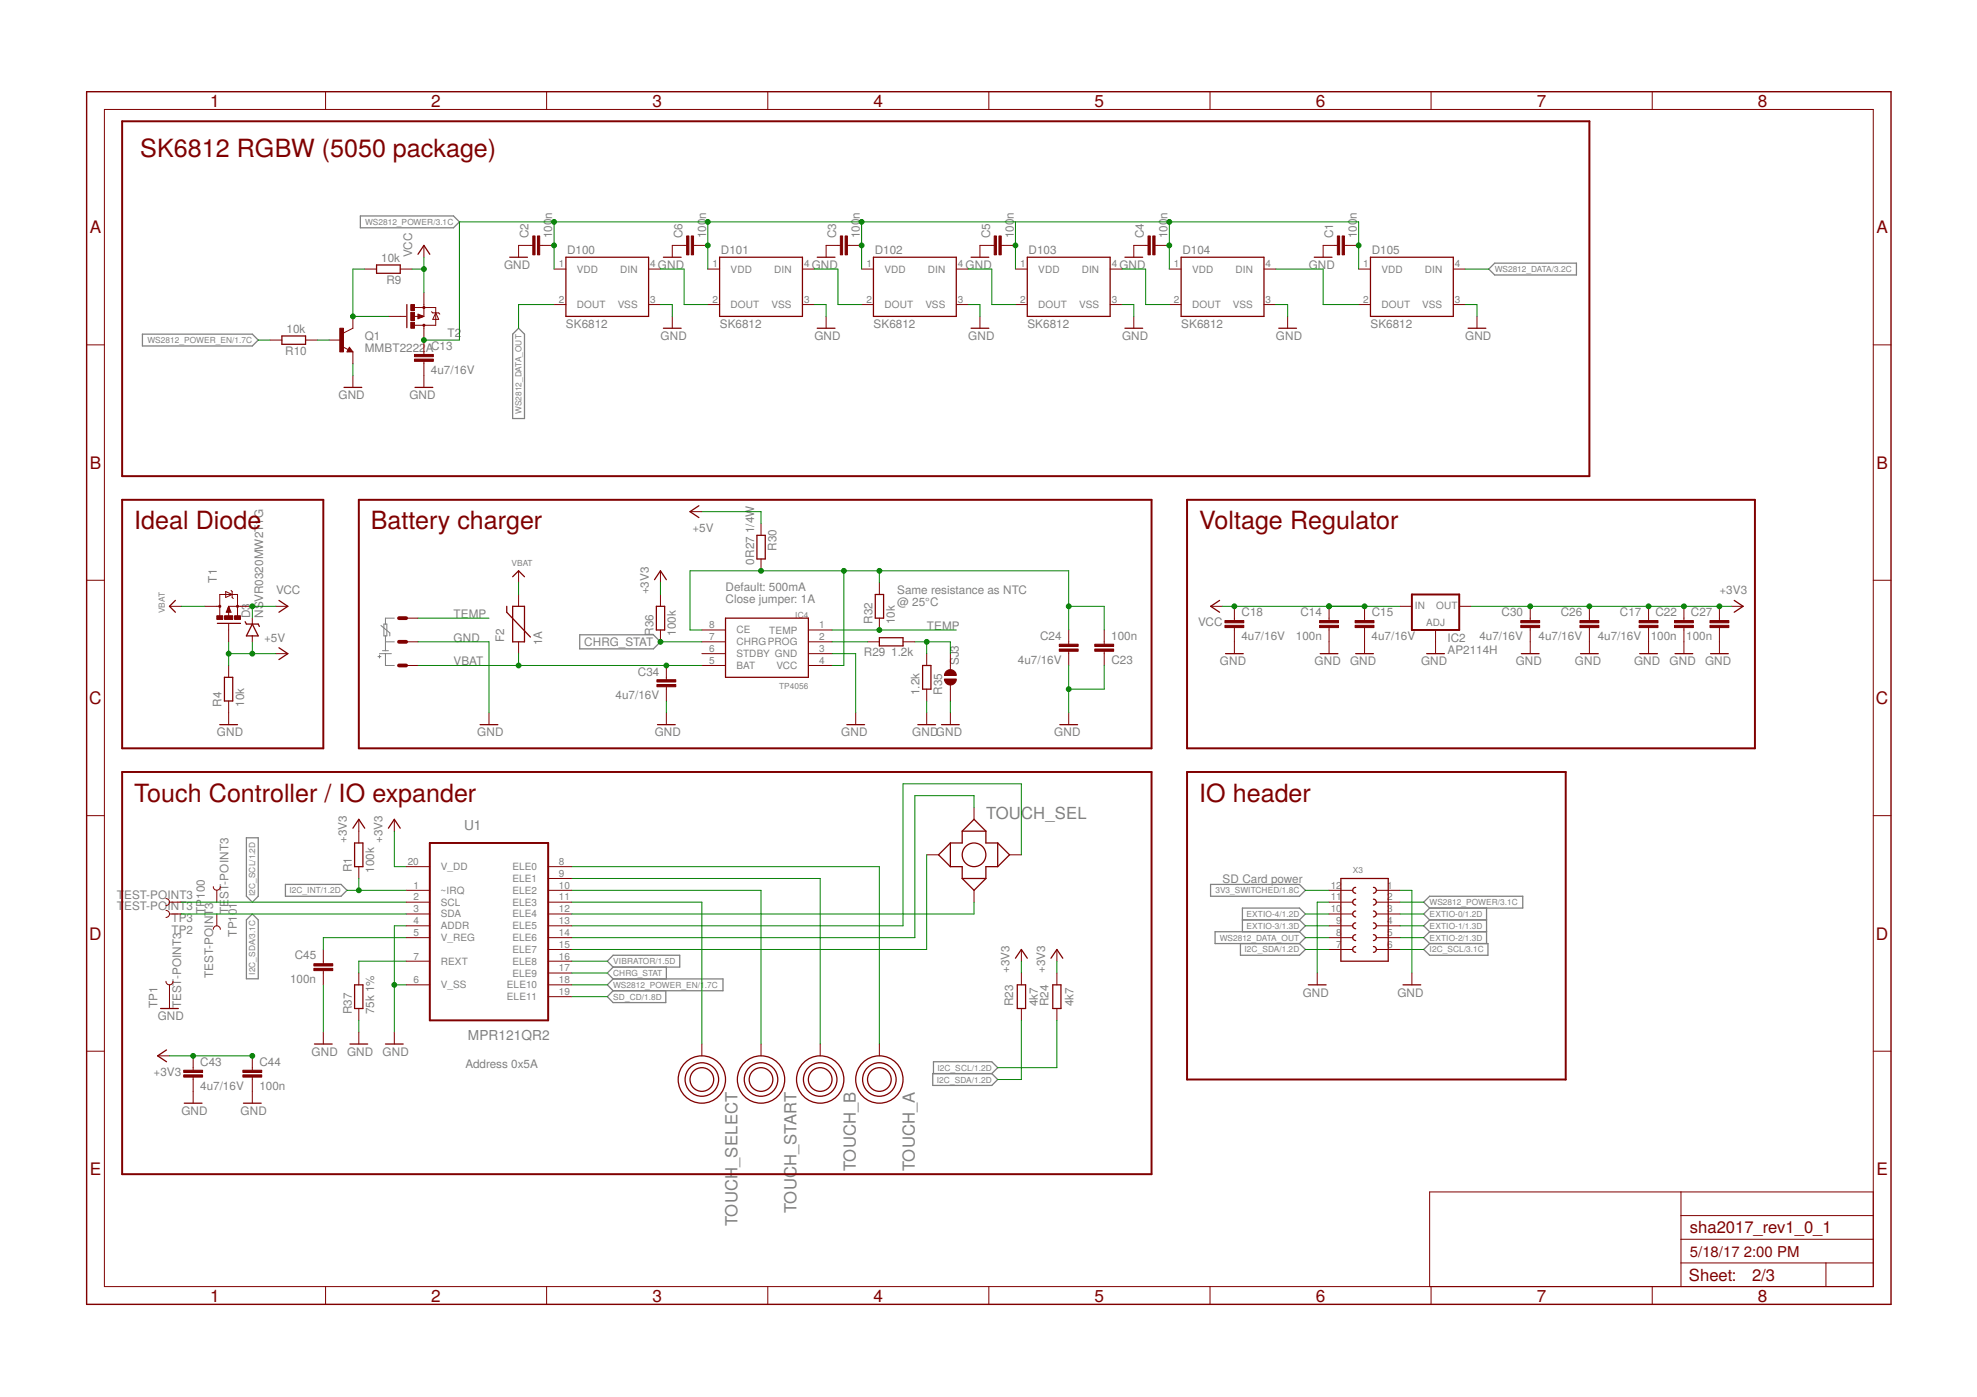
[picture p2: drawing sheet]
<svg xmlns="http://www.w3.org/2000/svg" width="297mm" height="210mm" viewBox="0 0 297 210" stroke-linecap="round" stroke-linejoin="round" font-family="sans-serif">
<path d="M56.8 98.7h.4M57 98.2h1.8M57 98.4v.5M57.2 94l1.4 1.1v.4M57.5 97.8h.9M57.7 93.8h.4v1.7h-.4zM57.9 95.5v2.3M57.9 98.2v1.8h1.3M57.9 96.4h1.3M59.2 92.9h-1.3v.9" fill="none" stroke="#808080" stroke-width=".15"/>
<g fill="none" stroke="#808080" stroke-width=".19">
<path d="M54.1 32.4h14l.9 .9-.9 .9h-14zM21.4 50.2h16.5l.9 .9-.9 .9h-16.5zM77.9 49.3l.9 .9v12.7h-1.8v-12.7zM223.7 40.4l.9-.9h12.3v1.8h-12.3zM87.1 95.4h11.1l1 1-1 1.1h-11.1zM37 138.2l.9-.9 .9 .9v8.9h-1.8zM37 125.9h1.8v8.8l-.9 .9-.9-.9zM42.9 132.9h8.3l.9 .9-.9 .9h-8.3zM181.9 132.9h13.3l.9 .9-.9 .9h-13.3zM186.7 138.2h8.5M195.2 138.2l.9-.9-.9-.9h-8.5v3.6M195.2 140l.9 .9-.9 .9"/>
<path d="M195.2 140h-12.6v1.8h12.6M195.2 138.2l.9 .9-.9 .9M213.9 135.6l.9-.9h14v1.7h-14zM214.8 140h8.6M214.8 136.4l-.9 .9 .9 .9M214.8 138.2h8.6M214.8 138.2l-.9 .9 .9 .9M214.8 140l-.9 .9 .9 .9M223.4 136.4v5.4M92.1 145.3l-.9 .9 .9 .9M92.1 143.5h10v1.8h-10l-.9-.9zM92.1 147.1h16.5v1.8h-16.5"/>
<path d="M92.1 147.1l-.9 .9 .9 .9M92.1 148.9l-.9 .9 .9 .8h7.9v-1.7M100.1 145.3v1.8M186.4 141.8v1.7h8.8l.9-.8-.9-.9M213.9 142.7l.9-.9h8.8v1.7h-8.8zM140.1 161.3h8.9l.9 .9-.9 .9h-8.9zM140.3 161.3v-1.8h8.7l.9 .9-.9 .9"/>
</g>
<g fill="none" stroke="#800000" stroke-width=".3">
<path d="M18.4 18.2h220.4v53.3h-220.4zM18.4 75.1h30.2v37.3h-30.2zM53.9 75.1h119.1v37.3h-119.1zM178.4 75.1h85.3v37.3h-85.3zM212.1 89.3h7.1v5.4h-7.1zM18.4 116h154.6v60.4h-154.6zM178.4 116h56.8v46.2h-56.8zM64.6 126.7h17.8v26.6h-17.8z"/>
<circle cx="63.7" cy="48.9" r=".08"/>
<circle cx="63.7" cy="46.2" r=".08"/>
<circle cx="33" cy="91.1" r=".08"/>
<circle cx="35.7" cy="91.1" r=".08"/>
</g>
<g fill="none" stroke="#800000" stroke-width=".15">
<path d="M15.7 16.4h265.8v176.9h-265.8zM48.9 13.8v2.6M82.1 13.8v2.6M115.4 13.8v2.6M148.6 13.8v2.6M181.8 13.8v2.6M215 13.8v2.6M248.2 13.8v2.6M63.7 36.9v1.8M80 36.9h-2.1v1.8M81.1 36.9h2.1M103.1 36.9h-2.1v1.8"/>
<path d="M104.2 36.9h2.1M126.3 36.9h-2.2v1.8M127.3 36.9h2.2M149.4 36.9h-2.2v1.8M150.4 36.9h2.2M172.5 36.9h-2.2v1.8M173.5 36.9h2.2M200.9 36.9h-2.1v1.8M202 36.9h2.1M13 51.8h2.7M40.6 51.1h1.8M45.9 51.1h1.8"/>
<path d="M49.5 51.1h1.7M51.5 52.1l.8 .4M52.5 52.2l.5 .7h-.9zM53 47.5v1.8l-1.4 .7M53 52.9v1.8M53 56.4v1.8M54.8 40.4h1.8M58.4 47.5h2.6M60.1 40.4h1.8M62.3 46.2h3.2v2.7h-3.2M62.3 47.5h.6M62.8 47.2l.9 .3-.9 .4z"/>
<path d="M63.7 44v3.5M63.7 48.9v4.3M63.7 54.3v3.9M64.8 46.8l.2 .2h.9l.2 .2M65.5 47l.4 1h-.9zM83.2 40.4h1.8M83.2 45.8h1.8M97.5 40.4h1.7M97.5 45.8h1.7M101 47.5v1.8M106.3 40.4h1.8M106.3 45.8h1.8"/>
<path d="M120.6 40.4h1.7M120.6 45.8h1.7M124.1 47.5v1.8M129.5 40.4h1.7M129.5 45.8h1.7M143.7 40.4h1.8M143.7 45.8h1.8M147.2 47.5v1.8M152.6 40.4h1.7M152.6 45.8h1.7M166.8 40.4h1.8M166.8 45.8h1.8"/>
<path d="M170.3 47.5v1.8M175.7 40.4h1.8M175.7 45.8h1.8M189.9 40.4h1.8M189.9 45.8h1.8M193.5 47.5v1.8M204.1 40.4h1.8M204.1 45.8h1.8M218.4 40.4h1.7M218.4 45.8h1.7M221.9 47.5v1.8M281.5 51.8h2.6"/>
<path d="M103.7 76.9h1.8M114.3 78.7v1.7M13 87.2h2.7M25.5 91.1h1.7M30.8 91.1h2.2M33 92.5v-3.2h2.7v3.2M33.9 88.9l1 .4-1 .5zM34.4 91.1h3.5M34.4 91.1l.3 .9h-.7zM34.4 91.9v.6M34.4 93.8v2.6M34.4 100v1.8"/>
<path d="M34.7 88.7l.2 .2v.9l.2 .1M37.9 92.9v.9M37.9 95.5v.9M41.5 91.1h1.7M41.5 98.2h1.7M61 96.4h1.8M61 92.9h1.8M61 100h1.8M77.9 85.8v1.7M77.9 89.3v1.8M77.9 96.4v1.8M99.2 85.8v1.7"/>
<path d="M99.2 89.3v1.8M99.2 94.7v1.7M100.1 100v2.1M105.5 96.4h3.5M105.5 100h3.5M105.5 98.2h3.5M105.5 94.7h3.5M114.3 84v1.8M121.5 96.4h3.5M121.5 100h3.5M121.5 98.2h3.5M121.5 94.7h3.5"/>
<path d="M130.3 96.4h1.8M132.1 87.5v1.8M132.1 92.9v1.8M135.7 96.4h1.8M139.2 98.2v1.8M142.8 98.2v2.4M160.6 94.7v2.1M160.6 97.9v2.1M165.9 94.7v2.1M165.9 97.9v2.1M181.9 91.1h1.8M185.5 91.1v2.1"/>
<path d="M185.5 94.3v3.9M199.7 91.1v2.1M199.7 94.3v3.9M205 91.1v2.1M205 94.3v3.9M210.4 91.1h1.7M215.7 94.7v3.5M219.2 91.1h1.8M229.9 91.1v2.1M229.9 94.3v3.9M238.8 91.1v2.1M238.8 94.3v3.9"/>
<path d="M247.7 91.1v2.1M247.7 94.3v3.9M253 91.1v2.1M253 94.3v3.9M258.3 91.1v2.1M258.3 94.3v3.9M260.1 91.1h1.8M281.5 87.2h2.6M34.4 105.3v3.6M73.5 107.1v1.8M100.1 103.2v2.1M100.1 107.1v1.8"/>
<path d="M128.6 107.1v1.8M139.2 103.5v1.8M139.2 107.1v1.8M142.8 102.9v2.4M142.8 107.1v1.8M160.6 107.1v1.8M13 122.6h2.7M24.9 135a.54 .54 0 0 1 .6 .5 .54 .54 0 0 1-.6 .6M24.9 136.8a.54 .54 0 0 1 .6 .5 .54 .54 0 0 1-.6 .6M25.5 135.6h1.7M25.5 137.3h1.7M32 133.2a.53 .53 0 0 0 .6 .6 .53 .53 0 0 0 .5-.6"/>
<path d="M32 139.6a.53 .53 0 0 1 .6-.5 .53 .53 0 0 1 .5 .5M32.6 133.8v1.8M32.6 137.3v1.8M53.9 123.1v3.6M53.9 130.2v1.8M59.2 123.1v1.8M61 135.6h3.6M61 137.3h3.6M61 130.2h3.6M61 133.8h3.6M61 139.1h3.6M82.4 135.6h3.5"/>
<path d="M82.4 137.3h3.5M82.4 130.2h3.5M82.4 133.8h3.5M82.4 139.1h3.5M82.4 132h3.5M139.2 128.4h1.8M146.3 121.3v1.8M146.3 133.8v1.8M151.7 128.4h1.8M199.7 135.6h3.5M199.7 137.3h3.5M199.7 133.8h3.5"/>
<path d="M199.7 139.1h3.5M206.8 135.6h3.6M206.8 137.3h3.6M206.8 133.8h3.6M206.8 139.1h3.6M281.5 122.6h2.6M13 157.9h2.7M23.7 158.6h1.8M24.9 147.4a.53 .53 0 0 0 .6 .6 .53 .53 0 0 0 .5-.6M25.5 148v3.5M29 158.6v2.2M37.9 158.6v2.2"/>
<path d="M48.6 142.7v2.1M48.6 145.9v2.1M48.6 155.1v1.8M53.9 146.2v1.8M53.9 151.5v1.8M53.9 155.1v1.8M59.2 155.1v1.8M61 140.9h3.6M61 144.4h3.6M61 148h3.6M82.4 140.9h3.5M82.4 144.4h3.5"/>
<path d="M82.4 148h3.5M82.4 142.7h3.5M82.4 146.2h3.5M82.4 149.8h3.5M105.5 156.9v1.7M114.3 156.9v1.7M123.2 156.9v1.7M132.1 156.9v1.7M153.5 142.7v1.7M153.5 146.2v1.8M153.5 151.5v1.8M158.8 142.7v1.7"/>
<path d="M158.8 146.2v1.8M158.8 151.5v1.8M197.9 146.2v1.8M199.7 140.9h3.5M199.7 142.7h3.5M206.8 140.9h3.6M206.8 142.7h3.6M212.1 146.2v1.8M281.5 157.9h2.6M29 161.9v3.9M37.9 161.9v3.9M252.6 179.1v14.2"/>
<path d="M281.5 179.1h-66.7v14.2M48.9 193.3v2.7M82.1 193.3v2.7M115.4 193.3v2.7M148.6 193.3v2.7M181.8 193.3v2.7M215 193.3v2.7M248.2 193.3v2.7M252.6 189.8h28.9M252.6 186.2h28.9M252.6 182.6h28.9M274.3 189.8v3.5"/>
</g>
<path d="M13 13.8h271.1v182.2h-271.1z" fill="none" stroke="#800000" stroke-width=".21"/>
<g fill="#800000" stroke="#800000" stroke-width=".15">
<path d="M198.3 94h2.8v.3h-2.8z"/>
<path d="M198.3 93.2h2.8v.4h-2.8z"/>
<path d="M203.6 94h2.8v.3h-2.8z"/>
<path d="M203.6 93.2h2.8v.4h-2.8z"/>
<path d="M246.3 94h2.8v.3h-2.8z"/>
<path d="M246.3 93.2h2.8v.4h-2.8z"/>
<path d="M251.6 94h2.8v.3h-2.8z"/>
<path d="M251.6 93.2h2.8v.4h-2.8z"/>
<path d="M256.9 94h2.9v.3h-2.9z"/>
<path d="M256.9 93.2h2.9v.4h-2.9z"/>
<path d="M237.4 94h2.8v.3h-2.8z"/>
<path d="M237.4 93.2h2.8v.4h-2.8z"/>
<path d="M228.5 94h2.8v.3h-2.8z"/>
<path d="M228.5 93.2h2.8v.4h-2.8z"/>
<path d="M184 94h2.9v.3h-2.9z"/>
<path d="M184 93.2h2.9v.4h-2.9z"/>
<path d="M164.5 96.8h2.8v.3h-2.8z"/>
<path d="M164.5 97.5h2.8v.4h-2.8z"/>
<path d="M35.2 92.5h.9v.6h-.9z"/>
<path d="M32.6 92.5h.9v.6h-.9z"/>
<path d="M33.7 92.5h1.3v.6h-1.3z"/>
<path d="M159.2 97.5h2.8v.4h-2.8z"/>
<path d="M159.2 96.8h2.8v.3h-2.8z"/>
<path d="M98.7 102.8h2.8v.4h-2.8z"/>
<path d="M98.7 102.1h2.8v.4h-2.8z"/>
<path d="M51.1 49.3h.5v3.6h-.5z"/>
<path d="M103.9 35.5h.3v2.8h-.3z"/>
<path d="M103.2 35.5h.3v2.8h-.3z"/>
<path d="M127 35.5h.3v2.8h-.3z"/>
<path d="M126.3 35.5h.3v2.8h-.3z"/>
<path d="M150.1 35.5h.3v2.8h-.3z"/>
<path d="M149.4 35.5h.3v2.8h-.3z"/>
<path d="M201.7 35.5h.3v2.8h-.3z"/>
<path d="M200.9 35.5h.4v2.8h-.4z"/>
<path d="M80.8 35.5h.3v2.8h-.3z"/>
<path d="M80.1 35.5h.3v2.8h-.3z"/>
<path d="M173.2 35.5h.3v2.8h-.3z"/>
<path d="M172.5 35.5h.3v2.8h-.3z"/>
<path d="M62.3 54h2.8v.3h-2.8z"/>
<path d="M62.3 53.3h2.8v.3h-2.8z"/>
<path d="M61.7 45.8h.6v.9h-.6z"/>
<path d="M61.7 48.4h.6v.9h-.6z"/>
<path d="M61.7 46.9h.6v1.3h-.6z"/>
<path d="M36.5 161.5h2.8v.3h-2.8z"/>
<path d="M36.5 160.8h2.8v.3h-2.8z"/>
<path d="M27.6 161.5h2.8v.3h-2.8z"/>
<path d="M27.6 160.8h2.8v.3h-2.8z"/>
<path d="M47.2 145.5h2.8v.3h-2.8z"/>
<path d="M47.2 144.8h2.8v.3h-2.8z"/>
</g>
<g fill="none" stroke="#800000" stroke-width=".19">
<path d="M56.6 39.8h3.5v1.3h-3.5zM62.8 38.2l.9-1.3 .9 1.3M76.6 38.7h2.6M85 38.7h12.5v8.8h-12.5zM99.7 38.7h2.6M108.1 38.7h12.5v8.8h-12.5zM122.8 38.7h2.7M131.2 38.7h12.5v8.8h-12.5zM145.9 38.7h2.7M154.3 38.7h12.5v8.8h-12.5zM169 38.7h2.7M177.5 38.7h12.4v8.8h-12.4z"/>
<path d="M197.5 38.7h2.6M205.9 38.7h12.5v8.8h-12.5zM42.4 50.5h3.5v1.2h-3.5zM51.7 58.2h2.7M52.5 52.5l.1 .2h-.3l.2-.4 .3 .5h-.5M61.1 45.8v3.4M62.4 58.2h2.6M99.7 49.3h2.6M122.8 49.3h2.7M145.9 49.3h2.7M169 49.3h2.7M192.1 49.3h2.7"/>
<path d="M220.6 49.3h2.6M105 76l-1.3 .9 1.3 .9M26.4 90.2l-.9 .9 .9 .9M32.7 93.7h3.4M36.8 93.4l.2 .4h1.8l.2 .3M37.9 93.8l.9 1.7h-1.8zM41.9 97.3l1.3 .9-1.3 .9M41.9 90.2l1.3 .9-1.3 .9M76.1 91.1v.9l3.6 3.7M77 91.1h1.8v5.3h-1.8zM77 86.7l.9-.9 .9 .9M98.3 87.1l.9-1.3 .9 1.3"/>
<path d="M98.6 91.1h1.3v3.6h-1.3zM109 92.9h12.5v8.9h-12.5zM113.7 80.4h1.3v3.6h-1.3zM131.5 89.3h1.3v3.6h-1.3zM132.1 95.8h3.6v1.2h-3.6zM138.6 100h1.3v3.5h-1.3zM183.2 90.2l-1.3 .9 1.3 .9M184.1 98.2h2.7M198.4 98.2h2.6M203.7 98.2h2.7M214.4 98.2h2.6M228.6 98.2h2.6"/>
<path d="M237.5 98.2h2.6M246.4 98.2h2.6M251.7 98.2h2.6M257 98.2h2.7M260.6 90.2l1.3 .9-1.3 .9M33 108.9h2.7M33.7 101.8h1.3v3.5h-1.3zM72.1 108.9h2.7M98.8 108.9h2.7M127.2 108.9h2.7M137.9 108.9h2.7M141.5 108.9h2.6"/>
<path d="M159.2 108.9h2.7M53 124.4l.9-1.3 .9 1.3M53.3 126.7h1.2v3.5h-1.2zM58.4 124.4l.8-1.3 .9 1.3M142.8 126.7l-1.8 1.7 1.8 1.8M142.8 130.2h1.8v1.8M142.8 126.7v3.5M144.6 124.9l1.7-1.8 1.8 1.8M144.6 124.9v1.8h-1.8M144.6 132l1.7 1.8 1.8-1.8M144.6 124.9h3.5M144.6 132h3.5"/>
<path d="M148.1 124.9v1.8h1.8M149.9 126.7l1.8 1.7-1.8 1.8M149.9 130.2h-1.8v1.8M149.9 126.7v3.5M201.5 132h7.1v12.4h-7.1zM203.7 133.3a.44 .44 0 0 0-.5 .5 .44 .44 0 0 0 .5 .4M203.7 135.1a.44 .44 0 0 0-.5 .5 .44 .44 0 0 0 .5 .4M203.7 136.9a.44 .44 0 0 0-.5 .4 .44 .44 0 0 0 .5 .5M203.7 138.7a.44 .44 0 0 0-.5 .4 .44 .44 0 0 0 .5 .5M206.4 133.3a.44 .44 0 0 1 .4 .5 .44 .44 0 0 1-.4 .4M206.4 135.1a.44 .44 0 0 1 .4 .5 .44 .44 0 0 1-.4 .4M206.4 138.7a.44 .44 0 0 1 .4 .4 .44 .44 0 0 1-.4 .5"/>
<path d="M206.4 136.9a.44 .44 0 0 1 .4 .4 .44 .44 0 0 1-.4 .5M24.1 151.5h2.7M25 157.8l-1.3 .8 1.3 .9M47.2 156.9h2.7M52.6 156.9h2.6M53.3 148h1.2v3.5h-1.2zM57.9 156.9h2.7M152.6 144l.9-1.3 .8 1.3M152.8 148h1.3v3.5h-1.3zM157.9 144l.9-1.3 .9 1.3M158.2 148h1.2v3.5h-1.2zM196.6 148h2.6"/>
<path d="M203.7 140.4a.44 .44 0 0 0-.5 .5 .44 .44 0 0 0 .5 .4M203.7 142.2a.43 .43 0 0 0-.5 .5 .43 .43 0 0 0 .5 .4M206.4 142.2a.43 .43 0 0 1 .4 .5 .43 .43 0 0 1-.4 .4M206.4 140.4a.44 .44 0 0 1 .4 .5 .44 .44 0 0 1-.4 .4M210.8 148h2.7M27.7 165.8h2.7M36.6 165.8h2.6"/>
<circle cx="146.3" cy="128.4" r="1.78"/>
<circle cx="105.5" cy="162.2" r="3.6"/>
<circle cx="105.5" cy="162.2" r="2.52"/>
<circle cx="105.5" cy="162.2" r="1.78"/>
<circle cx="114.3" cy="162.2" r="3.6"/>
<circle cx="114.3" cy="162.2" r="2.52"/>
<circle cx="114.3" cy="162.2" r="1.78"/>
<circle cx="123.2" cy="162.2" r="3.6"/>
<circle cx="123.2" cy="162.2" r="2.52"/>
<circle cx="123.2" cy="162.2" r="1.78"/>
<circle cx="132.1" cy="162.2" r="3.6"/>
<circle cx="132.1" cy="162.2" r="2.52"/>
<circle cx="132.1" cy="162.2" r="1.78"/>
</g>
<path d="M59.9 92.9h1.1M59.9 96.4h1.1M59.9 100h1.1" fill="none" stroke="#800000" stroke-width=".57"/>
<path d="M62.9 47.4l.6 .1-.6 .2v-.2h.2M34.4 91.7v.2h-.2l.2-.6 .1 .6" fill="none" stroke="#800000" stroke-width=".23"/>
<g fill="#800000" stroke="#800000" stroke-width=".15">
<path d="M142.1 100.9a.89 .89 0 0 1 1-.2 .89 .89 0 0 1 .6 .8h-1.8z" fill-rule="evenodd"/>
<path d="M141.9 102h1.8a.89 .89 0 0 1-.9 .9 .89 .89 0 0 1-.9-.9z" fill-rule="evenodd"/>
</g>
<g fill="none" stroke="#008000" stroke-width=".15">
<path d="M63.7 38.7v5.3M83.2 33.3v7.1M106.3 33.3v7.1M129.5 33.3v7.1M152.6 33.3v7.1M175.7 33.3v7.1M38.8 51.1h1.8M47.7 51.1h1.8M53 54.7v1.7M54.8 40.4h-1.8v7.1h5.4M61.9 40.4h1.8M83.2 45.8h-5.3v3.5"/>
<path d="M99.2 45.8h1.8v1.7M99.2 40.4h3.6v5.4h3.5M122.3 45.8h1.8v1.7M122.3 40.4h3.6v5.4h3.6M145.5 45.8h1.7v1.7M145.5 40.4h3.5v5.4h3.6M168.6 45.8h1.7v1.7M168.6 40.4h3.5v5.4h3.6M191.7 45.8h1.8v1.7M191.7 40.4h7.1v5.4h5.3M204.1 40.4v-7.1h-135.1v17.8h-5.3M220.1 45.8h1.8v1.7"/>
<path d="M220.1 40.4h3.6M105.5 76.9h8.8v1.8M27.2 91.1h3.6M34.4 98.2h7.1M34.4 96.4v3.6M37.9 96.4v1.8M41.5 91.1h-3.6v1.8M62.8 96.4h10.7v10.7M62.8 100h42.7M62.8 92.9h10.7M77.9 87.5v1.8M77.9 98.2v1.8"/>
<path d="M99.2 96.4h6.3M99.2 87.5v1.8M105.5 94.7h-1.8v-8.9h56.9v8.9M125 96.4h5.3M125 98.2h3.6v8.9M125 94.7h18.7M126.8 85.8v14.2h-1.8M132.1 85.8v1.7M137.5 96.4h5.3v1.8M139.2 96.4v1.8M160.6 100v7.1M160.6 91.1h5.3v3.6"/>
<path d="M165.9 100v3.5h-5.3M183.7 91.1h26.7M221 91.1h39.1M100.1 105.3v1.8M139.2 105.3v1.8M142.8 105.3v1.8M27.2 135.6h33.8M27.2 137.3h33.8M52.1 133.8h8.9M53.9 132v1.8M59.2 124.9v5.3h1.8M61 139.1h-1.8v16"/>
<path d="M85.9 133.8h28.4v23.1M85.9 135.6h19.6v21.3M85.9 130.2h46.2v26.7M85.9 132h37.3v24.9M139.2 128.4v14.3h-53.3M146.3 121.3v-1.8h-8.8v21.4h-51.6M146.3 135.6v1.7h-60.4M153.5 128.4v-10.6h-17.8v21.3h-49.8M196.1 139.1h3.6M196.1 133.8h3.6M196.1 137.3h3.6M199.7 135.6h-1.8v10.6"/>
<path d="M210.4 139.1h3.5M210.4 133.8h1.7v12.4M210.4 135.6h3.5M210.4 137.3h3.5M25.5 158.6h12.4M48.6 148v7.1M53.9 153.3v1.8M59.2 148h1.8M61 140.9h-12.4v1.8M61 144.4h-7.1v1.8M85.9 148h5.3M85.9 146.2h5.3"/>
<path d="M85.9 144.4h5.3M85.9 149.8h5.3M153.5 144.4v1.8M153.5 153.3v8.9h-3.6M158.8 144.4v1.8M158.8 153.3v7.1h-8.9M196.1 140.9h3.6M196.1 142.7h3.6M210.4 140.9h3.5M210.4 142.7h3.5"/>
</g>
<g fill="#008000" stroke="#008000" stroke-width=".15">
<circle cx="160.6" cy="103.5" r=".36"/>
<circle cx="59.2" cy="148" r=".36"/>
<circle cx="247.7" cy="91.1" r=".36"/>
<circle cx="253" cy="91.1" r=".36"/>
<circle cx="258.3" cy="91.1" r=".36"/>
<circle cx="238.8" cy="91.1" r=".36"/>
<circle cx="229.9" cy="91.1" r=".36"/>
<circle cx="37.9" cy="158.6" r=".36"/>
<circle cx="29" cy="158.6" r=".36"/>
<circle cx="37.9" cy="98.2" r=".36"/>
<circle cx="34.4" cy="98.2" r=".36"/>
<circle cx="99.2" cy="96.4" r=".36"/>
<circle cx="77.9" cy="100" r=".36"/>
<circle cx="100.1" cy="100" r=".36"/>
<circle cx="37.9" cy="91.1" r=".36"/>
<circle cx="199.7" cy="91.1" r=".36"/>
<circle cx="185.5" cy="91.1" r=".36"/>
<circle cx="205" cy="91.1" r=".36"/>
<circle cx="63.7" cy="40.4" r=".36"/>
<circle cx="139.2" cy="96.4" r=".36"/>
<circle cx="132.1" cy="94.7" r=".36"/>
<circle cx="53" cy="47.5" r=".36"/>
<circle cx="106.3" cy="36.9" r=".36"/>
<circle cx="129.5" cy="36.9" r=".36"/>
<circle cx="152.6" cy="36.9" r=".36"/>
<circle cx="83.2" cy="36.9" r=".36"/>
<circle cx="83.2" cy="33.3" r=".36"/>
<circle cx="106.3" cy="33.3" r=".36"/>
<circle cx="129.5" cy="33.3" r=".36"/>
<circle cx="175.7" cy="36.9" r=".36"/>
<circle cx="204.1" cy="36.9" r=".36"/>
<circle cx="175.7" cy="33.3" r=".36"/>
<circle cx="63.7" cy="51.1" r=".36"/>
<circle cx="114.3" cy="85.8" r=".36"/>
<circle cx="126.8" cy="85.8" r=".36"/>
<circle cx="160.6" cy="91.1" r=".36"/>
<circle cx="132.1" cy="85.8" r=".36"/>
<circle cx="53.9" cy="133.8" r=".36"/>
</g>
<g font-size="3.8" fill="#800000">
<text x="21" y="23.6">SK6812 RGBW (5050 package)</text>
<text x="20.2" y="79.5">Ideal Diode</text>
<text x="55.7" y="79.5">Battery charger</text>
<text x="180.2" y="79.5">Voltage Regulator</text>
<text x="20.2" y="120.4">Touch Controller / IO expander</text>
<text x="180.2" y="120.4">IO header</text>
</g>
<g font-size="2.6" fill="#800000">
<text x="31.6" y="16">1</text>
<text x="64.8" y="16">2</text>
<text x="98" y="16">3</text>
<text x="131.2" y="16">4</text>
<text x="164.5" y="16">5</text>
<text x="197.7" y="16">6</text>
<text x="230.9" y="16">7</text>
<text x="264.1" y="16">8</text>
<text x="13.5" y="35">A</text>
<text x="281.9" y="35">A</text>
<text x="13.5" y="70.4">B</text>
<text x="281.9" y="70.4">B</text>
<text x="13.4" y="105.8">C</text>
<text x="281.9" y="105.8">C</text>
<text x="13.4" y="141.2">D</text>
<text x="281.9" y="141.2">D</text>
<text x="13.5" y="176.5">E</text>
<text x="281.9" y="176.5">E</text>
<text x="31.6" y="195.6">1</text>
<text x="64.8" y="195.6">2</text>
<text x="98" y="195.6">3</text>
<text x="131.2" y="195.6">4</text>
<text x="164.5" y="195.6">5</text>
<text x="197.7" y="195.6">6</text>
<text x="230.9" y="195.6">7</text>
<text x="264.1" y="195.6">8</text>
</g>
<g font-size="2.5" fill="#808080">
<text x="148.1" y="123.1">TOUCH_SEL</text>
<text x="128.6" y="176" transform="rotate(-90 128.6 176)">TOUCH_B</text>
<text x="137.5" y="176" transform="rotate(-90 137.5 176)">TOUCH_A</text>
<text x="110.8" y="184.3" transform="rotate(-90 110.8 184.3)">TOUCH_SELECT</text>
<text x="119.7" y="182.3" transform="rotate(-90 119.7 182.3)">TOUCH_START</text>
</g>
<g font-size="2.5" fill="#800000">
<text x="253.9" y="185.3">sha2017_rev1_0_1</text>
<text x="253.7" y="192.5">Sheet:</text>
<text x="263.2" y="192.4">2/3</text>
</g>
<g font-size="2.2" fill="#800000">
<text x="253.9" y="188.9">5/18/17</text>
<text x="262" y="188.9">2:00 PM</text>
</g>
<g font-size="2.1" fill="#808080">
<text x="69.7" y="124.7">U1</text>
<text x="70.3" y="156.3">MPR121QR2</text>
</g>
<g font-size="1.8" fill="#808080">
<text x="79.4" y="35.8" transform="rotate(-90 79.4 35.8)">C2</text>
<text x="83" y="35.8" transform="rotate(-90 83 35.8)">100</text>
<text x="83" y="32.9" transform="rotate(-90 83 32.9)">n</text>
<text x="102.5" y="35.8" transform="rotate(-90 102.5 35.8)">C6</text>
<text x="106.1" y="35.8" transform="rotate(-90 106.1 35.8)">100</text>
<text x="106.1" y="32.9" transform="rotate(-90 106.1 32.9)">n</text>
<text x="125.6" y="35.8" transform="rotate(-90 125.6 35.8)">C3</text>
<text x="129.2" y="35.8" transform="rotate(-90 129.2 35.8)">100</text>
<text x="129.2" y="32.9" transform="rotate(-90 129.2 32.9)">n</text>
<text x="148.7" y="35.8" transform="rotate(-90 148.7 35.8)">C5</text>
<text x="152.3" y="35.8" transform="rotate(-90 152.3 35.8)">100</text>
<text x="152.3" y="32.9" transform="rotate(-90 152.3 32.9)">n</text>
<text x="171.9" y="35.8" transform="rotate(-90 171.9 35.8)">C4</text>
<text x="175.4" y="35.8" transform="rotate(-90 175.4 35.8)">100</text>
<text x="175.4" y="32.9" transform="rotate(-90 175.4 32.9)">n</text>
<text x="200.3" y="35.8" transform="rotate(-90 200.3 35.8)">C1</text>
<text x="203.9" y="35.8" transform="rotate(-90 203.9 35.8)">100</text>
<text x="203.9" y="32.9" transform="rotate(-90 203.9 32.9)">n</text>
<text x="57.3" y="39.4">10k</text>
<text x="61.9" y="38.6" transform="rotate(-90 61.9 38.6)">VCC</text>
<text x="75.7" y="40.4">GND</text>
<text x="85.2" y="38.1">D100</text>
<text x="98.8" y="40.4">GND</text>
<text x="108.3" y="38.1">D101</text>
<text x="122" y="40.4">GND</text>
<text x="131.4" y="38.1">D102</text>
<text x="145.1" y="40.4">GND</text>
<text x="154.5" y="38.1">D103</text>
<text x="168.2" y="40.4">GND</text>
<text x="177.7" y="38.1">D104</text>
<text x="196.6" y="40.4">GN</text>
<text x="199.3" y="40.4">D</text>
<text x="206.1" y="38.1">D105</text>
<text x="58.1" y="42.7">R9</text>
<text x="42.9" y="53.4">R10</text>
<text x="43.1" y="50">10k</text>
<text x="54.8" y="52.9">MMBT2222AC13</text>
<text x="54.8" y="51.1">Q1</text>
<text x="67.3" y="50.6">T2</text>
<text x="85" y="49.3">SK6812</text>
<text x="99.3" y="51.1">GND</text>
<text x="108.1" y="49.3">SK6812</text>
<text x="122.4" y="51.1">GND</text>
<text x="131.3" y="49.3">SK6812</text>
<text x="145.5" y="51.1">GND</text>
<text x="154.4" y="49.3">SK6812</text>
<text x="168.6" y="51.1">GND</text>
<text x="177.5" y="49.3">SK6812</text>
<text x="191.7" y="51.1">GND</text>
<text x="205.9" y="49.3">SK6812</text>
<text x="220.1" y="51.1">GND</text>
<text x="50.8" y="60">GND</text>
<text x="61.5" y="60">GND</text>
<text x="64.8" y="56.2">4u7/16V</text>
<text x="104" y="79.9">+5V</text>
<text x="113.3" y="80.1" transform="rotate(-90 113.3 80.1)">1/4W</text>
<text x="116.6" y="82.8" transform="rotate(-90 116.6 82.8)">R30</text>
<text x="32.6" y="87.5" transform="rotate(-90 32.6 87.5)">T1</text>
<text x="41.5" y="89.3">VCC</text>
<text x="97.5" y="89.3" transform="rotate(-90 97.5 89.3)">+3V3</text>
<text x="109" y="88.8">Default: 500mA</text>
<text x="113.3" y="84.8" transform="rotate(-90 113.3 84.8)">0R27</text>
<text x="134.8" y="89.2">Same resistance as NTC</text>
<text x="258.3" y="89.3">+3V3</text>
<text x="37.6" y="92.9" transform="rotate(-90 37.6 92.9)">D3</text>
<text x="39.5" y="92.9" transform="rotate(-90 39.5 92.9)">NSVR0320MW2T1G</text>
<text x="68.1" y="92.9">TEMP</text>
<text x="98.2" y="95.5" transform="rotate(-90 98.2 95.5)">R36</text>
<text x="101.6" y="95.5" transform="rotate(-90 101.6 95.5)">100k</text>
<text x="109" y="90.6">Close jumper: 1A</text>
<text x="131.1" y="93.8" transform="rotate(-90 131.1 93.8)">R32</text>
<text x="134.4" y="93.8" transform="rotate(-90 134.4 93.8)">10k</text>
<text x="134.8" y="91.1">@ 25°C</text>
<text x="139.3" y="94.7">TEMP</text>
<text x="180" y="94.1">VCC</text>
<text x="186.5" y="92.6">C18</text>
<text x="195.4" y="92.6">C14</text>
<text x="206.1" y="92.6">C15</text>
<text x="225.6" y="92.6">C30</text>
<text x="234.5" y="92.6">C26</text>
<text x="243.4" y="92.6">C17</text>
<text x="248.7" y="92.6">C22</text>
<text x="254.1" y="92.6">C27</text>
<text x="39.7" y="96.4">+5V</text>
<text x="68.1" y="96.4">GND</text>
<text x="68.1" y="100">VBAT</text>
<text x="75.8" y="96.4" transform="rotate(-90 75.8 96.4)">F2</text>
<text x="81.5" y="97" transform="rotate(-90 81.5 97)">1A</text>
<text x="87.8" y="97.1">CHRG_STAT</text>
<text x="95.8" y="101.5">C34</text>
<text x="129.8" y="98.6">R29</text>
<text x="133.9" y="98.6">1.2k</text>
<text x="144" y="100" transform="rotate(-90 144 100)">SJ3</text>
<text x="152.9" y="99.7">4u7/16V</text>
<text x="156.3" y="96.2">C24</text>
<text x="167" y="96.2">100n</text>
<text x="167" y="99.7">C23</text>
<text x="183.3" y="100">GND</text>
<text x="186.5" y="96.2">4u7/16V</text>
<text x="194.7" y="96.2">100n</text>
<text x="197.5" y="100">GND</text>
<text x="202.8" y="100">GND</text>
<text x="206.1" y="96.2">4u7/16V</text>
<text x="213.5" y="100">GND</text>
<text x="217.5" y="98.2">AP2114H</text>
<text x="217.5" y="96.4">IC2</text>
<text x="222.3" y="96.2">4u7/16V</text>
<text x="227.7" y="100">GND</text>
<text x="231.2" y="96.2">4u7/16V</text>
<text x="236.6" y="100">GND</text>
<text x="240.1" y="96.2">4u7/16V</text>
<text x="245.5" y="100">GND</text>
<text x="248" y="96.2">100n</text>
<text x="250.8" y="100">GND</text>
<text x="253.4" y="96.2">100n</text>
<text x="256.2" y="100">GND</text>
<text x="33.3" y="106.2" transform="rotate(-90 33.3 106.2)">R4</text>
<text x="36.7" y="106.2" transform="rotate(-90 36.7 106.2)">10k</text>
<text x="92.5" y="105.1">4u7/16V</text>
<text x="138.2" y="104.4" transform="rotate(-90 138.2 104.4)">1.2k</text>
<text x="141.5" y="104.4" transform="rotate(-90 141.5 104.4)">R35</text>
<text x="32.6" y="110.7">GND</text>
<text x="71.7" y="110.7">GND</text>
<text x="98.4" y="110.7">GND</text>
<text x="126.4" y="110.7">GND</text>
<text x="137.1" y="110.7">GNDGND</text>
<text x="158.4" y="110.7">GND</text>
<text x="52.1" y="126.7" transform="rotate(-90 52.1 126.7)">+3V3</text>
<text x="52.9" y="131.1" transform="rotate(-90 52.9 131.1)">R1</text>
<text x="56.2" y="131.1" transform="rotate(-90 56.2 131.1)">100k</text>
<text x="57.5" y="126.7" transform="rotate(-90 57.5 126.7)">+3V3</text>
<text x="17.6" y="135">T</text>
<text x="17.6" y="136.8">T</text>
<text x="18.7" y="135">EST-POINT3</text>
<text x="18.7" y="136.8">EST-POINT3</text>
<text x="30.8" y="137.3" transform="rotate(-90 30.8 137.3)">TP</text>
<text x="30.8" y="135" transform="rotate(-90 30.8 135)">100</text>
<text x="34.4" y="137.3" transform="rotate(-90 34.4 137.3)">TE</text>
<text x="34.4" y="135" transform="rotate(-90 34.4 135)">ST-POINT3</text>
<text x="183.7" y="132.6">SD Card power</text>
<text x="25.8" y="138.6">TP3</text>
<text x="25.8" y="140.3">TP2</text>
<text x="35.6" y="140.7" transform="rotate(-90 35.6 140.7)">TP101</text>
<text x="32" y="147" transform="rotate(-90 32 147)">TEST-POINT3</text>
<text x="43.6" y="147.7">100n</text>
<text x="44.3" y="144.2">C45</text>
<text x="151.7" y="146.2" transform="rotate(-90 151.7 146.2)">+3V3</text>
<text x="157" y="146.2" transform="rotate(-90 157 146.2)">+3V3</text>
<text x="195.7" y="149.8">GND</text>
<text x="210" y="149.8">GND</text>
<text x="23.7" y="151.5" transform="rotate(-90 23.7 151.5)">TP1</text>
<text x="23.7" y="153.3">GND</text>
<text x="27.2" y="151.5" transform="rotate(-90 27.2 151.5)">TEST-POINT3</text>
<text x="52.9" y="152.4" transform="rotate(-90 52.9 152.4)">R37</text>
<text x="56.2" y="152.4" transform="rotate(-90 56.2 152.4)">75k 1%</text>
<text x="152.2" y="151.2" transform="rotate(-90 152.2 151.2)">R23</text>
<text x="155.9" y="151.2" transform="rotate(-90 155.9 151.2)">4k7</text>
<text x="157.5" y="151.2" transform="rotate(-90 157.5 151.2)">R24</text>
<text x="161.3" y="151.2" transform="rotate(-90 161.3 151.2)">4k7</text>
<text x="23.1" y="161.7">+3V3</text>
<text x="30.1" y="160.2">C43</text>
<text x="39" y="160.2">C44</text>
<text x="46.8" y="158.7">GND</text>
<text x="52.1" y="158.7">GND</text>
<text x="57.5" y="158.7">GND</text>
<text x="69.9" y="160.4">Address 0x5A</text>
<text x="27.3" y="167.5">GND</text>
<text x="30.1" y="163.7">4u7/16V</text>
<text x="36.1" y="167.5">GND</text>
<text x="39" y="163.7">100n</text>
</g>
<g font-size="1.5" fill="#808080">
<text x="83.9" y="40.2">1</text>
<text x="86.7" y="41">VDD</text>
<text x="93.2" y="41">DIN</text>
<text x="97.7" y="40.2">4</text>
<text x="107.1" y="40.2">1</text>
<text x="109.8" y="41">VDD</text>
<text x="116.3" y="41">DIN</text>
<text x="120.8" y="40.2">4</text>
<text x="130.2" y="40.2">1</text>
<text x="132.9" y="41">VDD</text>
<text x="139.4" y="41">DIN</text>
<text x="143.9" y="40.2">4</text>
<text x="153.3" y="40.2">1</text>
<text x="156" y="41">VDD</text>
<text x="162.5" y="41">DIN</text>
<text x="167" y="40.2">4</text>
<text x="176.4" y="40.2">1</text>
<text x="179.1" y="41">VDD</text>
<text x="185.6" y="41">DIN</text>
<text x="190.2" y="40.2">4</text>
<text x="204.8" y="40.2">1</text>
<text x="207.6" y="41">VDD</text>
<text x="214.1" y="41">DIN</text>
<text x="218.6" y="40.2">4</text>
<text x="83.9" y="45.5">2</text>
<text x="86.7" y="46.3">DOUT</text>
<text x="92.8" y="46.3">VSS</text>
<text x="97.7" y="45.5">3</text>
<text x="107.1" y="45.5">2</text>
<text x="109.8" y="46.3">DOUT</text>
<text x="115.9" y="46.3">VSS</text>
<text x="120.8" y="45.5">3</text>
<text x="130.2" y="45.5">2</text>
<text x="132.9" y="46.3">DOUT</text>
<text x="139" y="46.3">VSS</text>
<text x="143.9" y="45.5">3</text>
<text x="153.3" y="45.5">2</text>
<text x="156" y="46.3">DOUT</text>
<text x="162.1" y="46.3">VSS</text>
<text x="167" y="45.5">3</text>
<text x="176.4" y="45.5">2</text>
<text x="179.1" y="46.3">DOUT</text>
<text x="185.3" y="46.3">VSS</text>
<text x="190.2" y="45.5">3</text>
<text x="204.8" y="45.5">2</text>
<text x="207.6" y="46.3">DOUT</text>
<text x="213.7" y="46.3">VSS</text>
<text x="218.6" y="45.5">3</text>
<text x="106.6" y="94.4">8</text>
<text x="110.7" y="95.2">CE</text>
<text x="115.6" y="95.2">TEMP</text>
<text x="123.1" y="94.4">1</text>
<text x="212.6" y="91.5">IN</text>
<text x="214.3" y="94.1">ADJ</text>
<text x="215.8" y="91.5">OUT</text>
<text x="106.6" y="99.7">5</text>
<text x="106.6" y="98">6</text>
<text x="106.6" y="96.2">7</text>
<text x="110.7" y="100.5">BAT</text>
<text x="110.7" y="98.7">STDBY GND</text>
<text x="110.7" y="97">CHRGPROG</text>
<text x="116.7" y="100.5">VCC</text>
<text x="123.1" y="96.2">2</text>
<text x="123.1" y="98">3</text>
<text x="123.1" y="99.7">4</text>
<text x="61.3" y="130">20</text>
<text x="66.2" y="130.7">V_DD</text>
<text x="77" y="130.7">ELE0</text>
<text x="84" y="130">8</text>
<text x="84" y="131.7">9</text>
<text x="62.1" y="133.5">1</text>
<text x="62.1" y="135.3">2</text>
<text x="62.1" y="137.1">3</text>
<text x="66.2" y="134.3">~IRQ</text>
<text x="66.2" y="136.1">SCL</text>
<text x="66.2" y="137.9">SDA</text>
<text x="77" y="132.5">ELE1</text>
<text x="77" y="134.3">ELE2</text>
<text x="77" y="136.1">ELE3</text>
<text x="77" y="137.8">ELE4</text>
<text x="84" y="133.5">10</text>
<text x="84" y="135.3">11</text>
<text x="84" y="137.1">12</text>
<text x="199.9" y="133.5">12</text>
<text x="199.9" y="135.3">11</text>
<text x="199.9" y="137.1">10</text>
<text x="208.4" y="133.5">1</text>
<text x="208.4" y="135.3">2</text>
<text x="208.4" y="137.1">3</text>
<text x="62.1" y="138.8">4</text>
<text x="62.1" y="140.6">5</text>
<text x="66.2" y="139.6">ADDR</text>
<text x="66.2" y="141.4">V_REG</text>
<text x="77" y="139.6">ELE5</text>
<text x="77" y="141.4">ELE6</text>
<text x="77" y="143.2">ELE7</text>
<text x="84" y="138.8">13</text>
<text x="84" y="140.6">14</text>
<text x="84" y="142.4">15</text>
<text x="200.8" y="138.8">9</text>
<text x="200.8" y="140.6">8</text>
<text x="200.8" y="142.4">7</text>
<text x="208.4" y="142.4">6</text>
<text x="208.4" y="140.6">5</text>
<text x="208.4" y="138.8">4</text>
<text x="62.1" y="144.2">7</text>
<text x="62.1" y="147.7">6</text>
<text x="66.2" y="145">REXT</text>
<text x="66.2" y="148.5">V_SS</text>
<text x="76.2" y="148.5">ELE10</text>
<text x="77" y="145">ELE8</text>
<text x="77" y="146.7">ELE9</text>
<text x="84" y="144.2">16</text>
<text x="84" y="146">17</text>
<text x="84" y="147.7">18</text>
<text x="84" y="149.5">19</text>
<text x="76.2" y="150.3">ELE11</text>
</g>
<g font-size="1.2" fill="#808080">
<text x="54.9" y="33.8">WS2812_POWER/3.1C</text>
<text x="224.6" y="40.9">WS2812_DATA/3.2C</text>
<text x="22.2" y="51.5">WS2812_POWER_EN/1.7C</text>
<text x="78.4" y="62.2" transform="rotate(-90 78.4 62.2)">WS2812_DATA_OUT</text>
<text x="76.8" y="85.1">VBAT</text>
<text x="24.8" y="92.2" transform="rotate(-90 24.8 92.2)">VBAT</text>
<text x="119.5" y="92.9">IC4</text>
<text x="117" y="103.5">TP4056</text>
<text x="203.2" y="131.1">X3</text>
<text x="38.4" y="134.6" transform="rotate(-90 38.4 134.6)">I2C_SCL/1.2D</text>
<text x="43.5" y="134.2">I2C_INT/1.2D</text>
<text x="182.6" y="134.2">3V3_SWITCHED/1.8C</text>
<text x="187.3" y="137.8">EXTIO-4/1.2D</text>
<text x="214.8" y="136">WS2812_POWER/3.1C</text>
<text x="214.8" y="137.8">EXTIO-0/1.2D</text>
<text x="183.3" y="141.3">WS2812_DATA_OUT</text>
<text x="187" y="143.1">I2C_SDA/1.2D</text>
<text x="187.3" y="139.5">EXTIO-3/1.3D</text>
<text x="214.8" y="143.1">I2C_SCL/3.1C</text>
<text x="214.8" y="139.5">EXTIO-1/1.3D</text>
<text x="214.8" y="141.3">EXTIO-2/1.3D</text>
<text x="38.4" y="146.5" transform="rotate(-90 38.4 146.5)">I2C_SDA/3.1C</text>
<text x="92.1" y="146.7">CHRG_STAT</text>
<text x="92.1" y="148.4">WS2812_POWER_EN/1.7C</text>
<text x="92.1" y="144.9">VIBRATOR/1.5D</text>
<text x="92.1" y="150.2">SD_CD/1.8D</text>
<text x="140.9" y="160.9">I2C_SCL/1.2D</text>
<text x="140.8" y="162.7">I2C_SDA/1.2D</text>
</g>
</svg>
